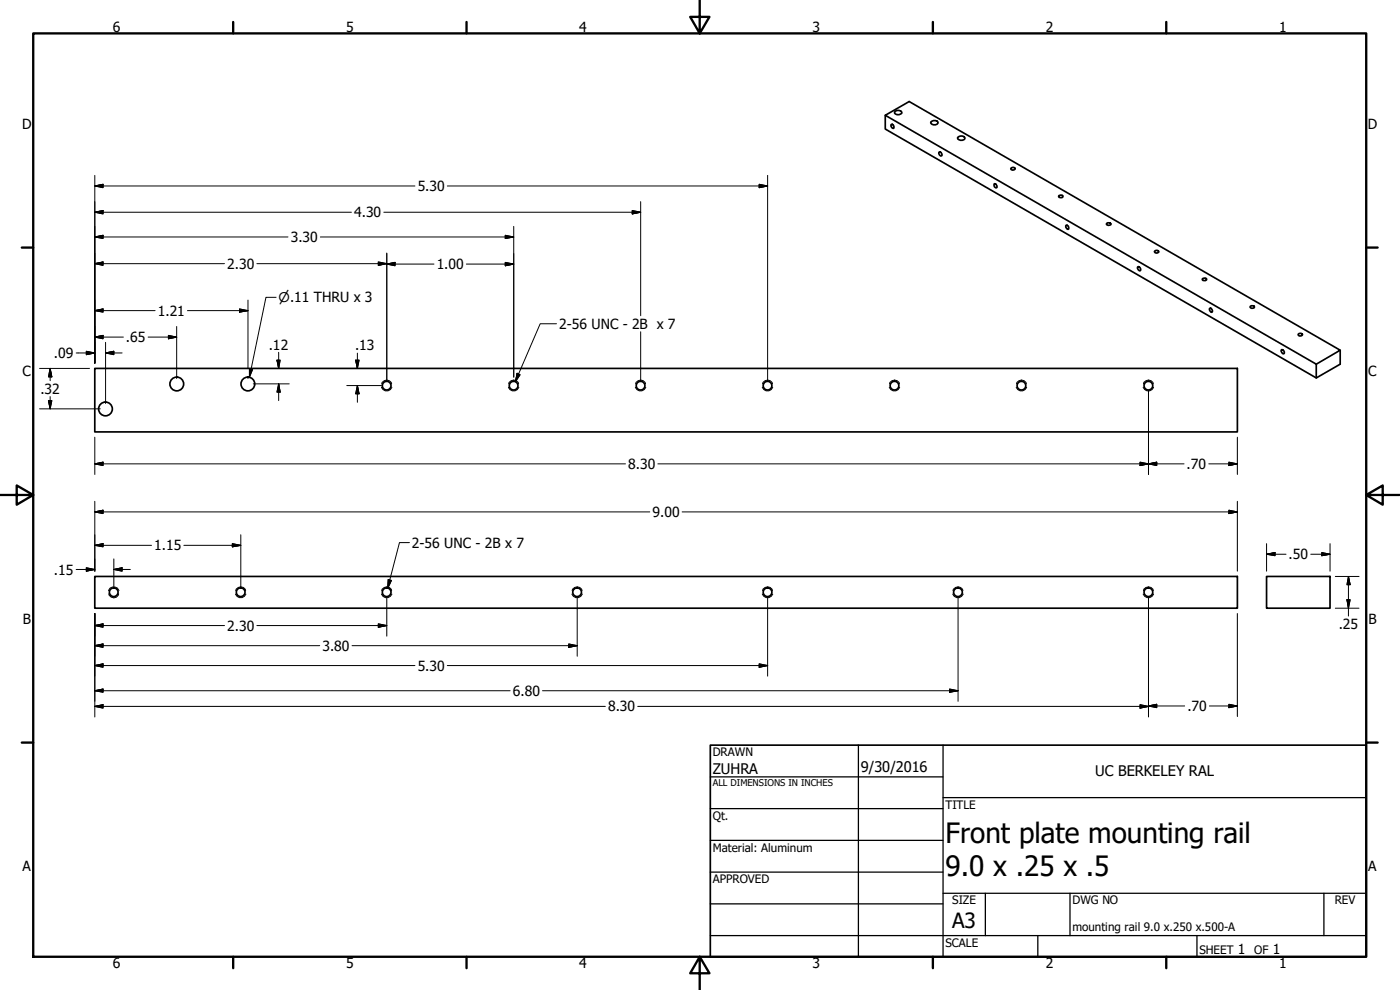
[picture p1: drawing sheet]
<svg xmlns="http://www.w3.org/2000/svg" width="420mm" height="297mm" viewBox="0 0 420 297" stroke-linecap="round" stroke-linejoin="round" font-family="sans-serif">
<!-- layer: Visible (ANSI) -->
<g fill="none" stroke="#000" stroke-width=".51">
<path d="M265.7 34.6v4.1l129.3 74.7 7.2-4.1v-4.2M267.4 37.5l.2-.2a.84 .84 0 0 1 .6 1.2 .9 .9 0 0 1-.8-1zM268.7 33.3a1.23 1.23 0 0 1 1.9 .7 1.23 1.23 0 0 1-2.1-.4zM279.3 36.6a1.23 1.23 0 0 1 2.2 .3 1.2 1.2 0 0 1-1.2 .6 1.2 1.2 0 0 1-1-.9zM281.7 45.8l.2-.2a.76 .76 0 0 1 .6 1.2 .89 .89 0 0 1-.8-1zM287.4 41.3a1.21 1.21 0 0 1 1.2-.5 1.21 1.21 0 0 1 1 .8 1.45 1.45 0 0 1-2.2 0zM298.4 55.1a.84 .84 0 0 1 .6 1.3 .8 .8 0 0 1-.6-1.3zM303.4 50.5a.67 .67 0 0 1 .7-.3 .67 .67 0 0 1 .5 .6 .67 .67 0 0 1-.7 .2 .67 .67 0 0 1-.5-.5zM317.8 58.7a.71 .71 0 0 1 .7-.2 .71 .71 0 0 1 .5 .6 .91 .91 0 0 1-1.3-.1zM319.8 67.7l.2-.2a.8 .8 0 0 1 .6 1.3 1.01 1.01 0 0 1-.8-1.1zM332.1 67a.98 .98 0 0 1 1.3 .2 .82 .82 0 0 1-1.4 .1zM346.5 75.4a.79 .79 0 0 1 1.3 .1 .75 .75 0 0 1-.7 .4 .75 .75 0 0 1-.6-.3z"/>
<path d="M341.4 80.2l.2-.2a.8 .8 0 0 1 .5 1.3 1.01 1.01 0 0 1-.7-1.1zM360.9 83.6a.71 .71 0 0 1 .7-.2 .71 .71 0 0 1 .5 .6 .71 .71 0 0 1-.7 .2 .71 .71 0 0 1-.5-.6zM363 92.6l.2-.2a.81 .81 0 0 1 .5 1.3l-.5-.4zM375.2 91.9a.89 .89 0 0 1 1.3 .2l-.1 .2a.91 .91 0 0 1-1.2-.1zM28.4 110.5h342.9v19.1h-342.9zM74.4 113.1a2.06 2.06 0 0 0-1.9 3 2.06 2.06 0 0 0 3.5 .4 2.06 2.06 0 0 0-1.1-3.3l-.5-.1M384.7 104.9a.8 .8 0 0 1 .6 1.3 .84 .84 0 0 1-.6-1.3zM389.6 100.3a.84 .84 0 0 1 1.3 0l-.1 .3a.78 .78 0 0 1-1.2-.2zM395 109.3l7.2-4.2-129.3-74.6-7.2 4.1 129.3 74.7v4.1M28.4 173h342.9v9.5h-342.9zM380.1 173h19.1v9.5h-19.1z"/>
<circle cx="53.1" cy="115.2" r="2.06"/>
<circle cx="116" cy="115.7" r="1.3"/>
<circle cx="154.1" cy="115.7" r="1.3"/>
<circle cx="192.2" cy="115.7" r="1.3"/>
<circle cx="230.3" cy="115.7" r="1.3"/>
<circle cx="268.4" cy="115.7" r="1.3"/>
<circle cx="306.5" cy="115.7" r="1.3"/>
<circle cx="344.6" cy="115.7" r="1.3"/>
<circle cx="31.7" cy="122.7" r="2.06"/>
<circle cx="34.1" cy="177.7" r="1.3"/>
<circle cx="72.2" cy="177.7" r="1.3"/>
<circle cx="116" cy="177.7" r="1.3"/>
<circle cx="173.2" cy="177.7" r="1.3"/>
<circle cx="230.3" cy="177.7" r="1.3"/>
<circle cx="287.5" cy="177.7" r="1.3"/>
<circle cx="344.6" cy="177.7" r="1.3"/>
</g>
<!-- layer: Hidden Narrow (ANSI) -->
<g fill="none" stroke="#000" stroke-width=".3">
<path d="M114.5 116.2a1.63 1.63 0 0 0 1.5 1.1 1.63 1.63 0 0 0 1.6-1.1M114.6 115.2a1.55 1.55 0 0 1 1.4-1.2 1.55 1.55 0 0 1 1.5 1.2M152.6 116.2a1.63 1.63 0 0 0 1.5 1.1 1.63 1.63 0 0 0 1.6-1.1M152.7 115.2a1.55 1.55 0 0 1 1.4-1.2 1.55 1.55 0 0 1 1.5 1.2M190.7 116.2a1.63 1.63 0 0 0 1.5 1.1 1.63 1.63 0 0 0 1.6-1.1M190.8 115.2a1.55 1.55 0 0 1 1.4-1.2 1.55 1.55 0 0 1 1.5 1.2M228.8 116.2a1.63 1.63 0 0 0 1.5 1.1 1.63 1.63 0 0 0 1.6-1.1M228.9 115.2a1.55 1.55 0 0 1 1.4-1.2 1.55 1.55 0 0 1 1.5 1.2M266.9 116.2a1.63 1.63 0 0 0 1.5 1.1 1.63 1.63 0 0 0 1.6-1.1M267 115.2a1.55 1.55 0 0 1 1.4-1.2 1.55 1.55 0 0 1 1.5 1.2M305 116.2a1.63 1.63 0 0 0 1.5 1.1 1.63 1.63 0 0 0 1.6-1.1M305.1 115.2a1.55 1.55 0 0 1 1.4-1.2 1.55 1.55 0 0 1 1.5 1.2"/>
<path d="M343.1 116.2a1.63 1.63 0 0 0 1.5 1.1 1.63 1.63 0 0 0 1.6-1.1M343.2 115.2a1.55 1.55 0 0 1 1.4-1.2 1.55 1.55 0 0 1 1.5 1.2M32.6 177.2a1.63 1.63 0 0 1 1.5-1.1 1.63 1.63 0 0 1 1.6 1.1M32.6 178.2a1.53 1.53 0 0 0 1.5 1.2 1.53 1.53 0 0 0 1.5-1.2M70.7 178.2a1.63 1.63 0 0 0 1.5 1.2 1.63 1.63 0 0 0 1.6-1.2M70.7 177.2a1.55 1.55 0 0 1 1.5-1.1 1.55 1.55 0 0 1 1.5 1.1M114.5 178.2a1.63 1.63 0 0 0 1.5 1.2 1.63 1.63 0 0 0 1.6-1.2M114.6 177.2a1.55 1.55 0 0 1 1.4-1.1 1.55 1.55 0 0 1 1.5 1.1M171.6 178.2a1.63 1.63 0 0 0 1.6 1.2 1.63 1.63 0 0 0 1.6-1.2M171.7 177.2a1.55 1.55 0 0 1 1.5-1.1 1.55 1.55 0 0 1 1.5 1.1M228.8 178.2a1.63 1.63 0 0 0 1.5 1.2 1.63 1.63 0 0 0 1.6-1.2M228.9 177.2a1.55 1.55 0 0 1 1.4-1.1 1.55 1.55 0 0 1 1.5 1.1"/>
<path d="M285.9 178.2a1.63 1.63 0 0 0 1.6 1.2 1.63 1.63 0 0 0 1.6-1.2M286 177.2a1.55 1.55 0 0 1 1.5-1.1 1.55 1.55 0 0 1 1.5 1.1M343.1 178.2a1.63 1.63 0 0 0 1.5 1.2 1.63 1.63 0 0 0 1.6-1.2M343.2 177.2a1.55 1.55 0 0 1 1.4-1.1 1.55 1.55 0 0 1 1.5 1.1"/>
</g>
<!-- layer: Border (ANSI) -->
<g fill="none" stroke="#000" stroke-width=".7">
<path d="M10 10h400v277.1h-400zM70 6.6v3.4M140 6.6v3.4M210 0v10l-2.9-4.9h5.8l-2.9 4.9M280 6.6v3.4M350 6.6v3.4M6.5 74.3h3.5M410 74.3h3.4M0 148.5h10l-5-2.8v5.7l5-2.9M410 148.5l5 2.9v-5.7l-5 2.8h10M6.5 222.8h3.5M410 222.8h3.4"/>
<path d="M70 287.1v3.4M140 287.1v3.4M210 287.1l2.9 4.9h-5.8l2.9-4.9v9.9M280 287.1v3.4M350 287.1v3.4"/>
</g>
<!-- layer: Title (ANSI) -->
<g fill="none" stroke="#000" stroke-width=".38">
<path d="M213.2 233.1h69.8M257.6 223.6v63.5M283 239.3h127M283 223.6v63.5M213.2 242.6h69.8M213.2 252.1h69.8M213.2 261.7h69.8M213.2 271.2h69.8M283 268h127M295.7 268v12.7M321.1 268v12.7M397.3 268v12.7"/>
<path d="M213.2 280.7h196.8M311.5 280.7v6.4M359.2 280.7v6.4"/>
</g>
<path d="M213.2 223.6h196.8v63.5h-196.8z" fill="none" stroke="#000" stroke-width=".51"/>
<!-- layer: Symbol (ANSI) -->
<path d="M82.9 89.2h-3.1l-4.9 23.9M167 97.1h-4.9l-7.4 17.4M74.9 110.6l.9 .2-.9 2.3zM155.2 112l.9 .4-1.4 2.1zM116.5 173.9l1 .3-1.1 2.3zM122.9 162.8h-3l-3.5 13.7" fill="none" stroke="#000" stroke-width=".3"/>
<path d="M74.9 110.6v2.5zM74.9 110.6l.9 .2-.9 2.3zM155.2 112l-.5 2.5zM155.2 112l.9 .4-1.4 2.1zM116.5 173.9l-.1 2.6zM116.5 173.9l1 .3-1.1 2.3z" fill="#000" stroke="#000" stroke-width=".3"/>
<!-- layer: Dimension (ANSI) -->
<g fill="none" stroke="#000" stroke-width=".3">
<path d="M28.4 55.8l2.5-.5v1zM28.4 52.6v56.4M28.4 55.8h96.1M134.2 55.8h96.2M227.8 55.3l2.6 .5-2.6 .5zM230.4 52.6v61.5M28.4 79.1l2.5-.5v1zM28.4 71.1l2.5-.5v1zM28.4 63.7l2.5-.5v1zM28.4 79.1h39M28.4 71.1h58M28.4 63.7h77.1"/>
<path d="M77.1 79.1h39M96.1 71.1h58.1M113.5 78.6l2.6 .5-2.6 .5zM115.2 63.7h77.1M116.1 79.2l2.5-.5v1zM116.1 75.9v38.2M116.1 79.2h14.1M140 79.2h14.2M151.6 70.6l2.6 .5-2.6 .5zM151.6 78.7l2.6 .5-2.6 .5zM154.2 67.9v45.2M189.7 63.2l2.6 .5-2.6 .5z"/>
<path d="M192.3 60.5v34.2M28.4 93.2l2.5-.5v.9zM28.4 93.2h18.1M53 98v15.6M56.3 93.2h18.1M71.9 92.7l2.5 .5-2.5 .4zM74.4 90v20.6M192.3 99.6v14.5M11.9 110.5h15M15 110.5l.6 2.6h-1.1zM15 110.5v3.7M15 119v3.7"/>
<path d="M22.9 105.9h5.5M25.9 105.4l2.5 .5-2.5 .5zM28.4 101.1l2.5-.5v1zM28.4 101.1h8.6M31.7 105.9l2.5-.5v1zM31.7 105.9h4.9M31.7 102.7v18.4M44.4 101.1h8.6M50.5 100.6l2.5 .5-2.5 .5zM74.4 113v.6M76 115.2h10.8M83.1 108.1h1l-.5 2.4z"/>
<path d="M83.6 115.2l.5 2.5h-1zM83.6 105.7v4.8M83.6 115.2v5M104.1 115.7h10.4M106.7 108.1h1.1l-.5 2.4zM107.3 115.7l.5 2.5h-1.1zM107.3 106v4.5M107.3 115.7v5M344.7 117.3v25.1M11.9 122.7h18.2M14.5 120.2h1.1l-.6 2.5zM28.4 139.2l2.5-.5v1z"/>
<path d="M28.4 131.2v11.2M28.4 139.2h159.3M197.4 139.2h157.9M342.1 138.7l2.6 .5-2.6 .5zM344.7 139.2l2.5-.5v1zM362.8 139.2h8.5M368.8 138.7l2.5 .5-2.5 .5zM371.3 131.2v11.2M28.4 153.6l2.5-.5v1zM28.4 153.6h166.6M28.4 150.4v21M204.7 153.6h166.6"/>
<path d="M368.8 153.1l2.5 .5-2.5 .5zM371.3 150.4v21M22.9 170.9h5.5M25.9 170.4l2.5 .5-2.5 .5zM28.4 163.6l2.5-.5v1zM28.4 163.6h17.1M34.2 170.9l2.4-.5v1zM34.2 170.9h4.9M34.2 167.7v8.4M55.2 163.6h17.1M69.7 163.1l2.6 .5-2.6 .5zM72.3 160.5v15.6"/>
<path d="M116.1 179.3v11.6M173.2 179.3v17.6M230.4 179.3v23.6M287.5 179.3v31.1M344.7 179.3v35.8M380.1 166.3l2.6-.5v.9zM380.1 166.3h5.9M380.1 163.1v8.3M393.4 166.3h5.8M396.7 165.8l2.5 .5-2.5 .4zM399.2 163.1v8.3M400.7 173h7.2"/>
<path d="M404.2 179.9h1l-.5 2.6zM404.7 173l.5 2.4h-1zM404.7 173v11.8M28.4 187.7l2.5-.5v1zM28.4 193.7l2.5-.5v1zM28.4 199.7l2.5-.5v1zM28.4 184.1v31M28.4 187.7h39M28.4 193.7h67.5M28.4 199.7h96.1M77.1 187.7h39M105.7 193.7h67.5"/>
<path d="M113.5 187.2l2.6 .5-2.6 .5zM134.2 199.7h96.2M170.7 193.2l2.5 .5-2.5 .5zM227.8 199.2l2.6 .5-2.6 .5zM371.3 184.1v30.9M400.7 182.5h7.2M28.4 207.2l2.5-.5v1zM28.4 211.9l2.5-.5v1.1zM28.4 207.2h124.7M28.4 211.9h153.3M162.8 207.2h124.7M191.4 211.9h153.3"/>
<path d="M285 206.7l2.5 .5-2.5 .5zM342.1 211.4l2.6 .5-2.6 .6zM344.7 211.8l2.5-.5v1zM344.7 211.8h10.8M363 211.8h8.3M368.8 211.3l2.5 .5-2.5 .5z"/>
</g>
<g fill="#000" stroke="#000" stroke-width=".3">
<path d="M28.4 55.8l2.5-.5zM28.4 55.8l2.5-.5v1zM227.8 56.3l2.6-.5zM227.8 55.3l2.6 .5-2.6 .5zM28.4 79.1l2.5-.5zM28.4 79.1l2.5-.5v1zM28.4 71.1l2.5-.5zM28.4 71.1l2.5-.5v1zM28.4 63.7l2.5-.5zM28.4 63.7l2.5-.5v1zM113.5 79.6l2.6-.5zM113.5 78.6l2.6 .5-2.6 .5z"/>
<path d="M116.1 79.2l2.5-.5zM116.1 79.2l2.5-.5v1zM151.6 71.6l2.6-.5zM151.6 70.6l2.6 .5-2.6 .5zM151.6 79.7l2.6-.5zM151.6 78.7l2.6 .5-2.6 .5zM189.7 64.2l2.6-.5zM189.7 63.2l2.6 .5-2.6 .5zM28.4 93.2l2.5-.5zM28.4 93.2l2.5-.5v.9zM71.9 93.6l2.5-.4zM71.9 92.7l2.5 .5-2.5 .4z"/>
<path d="M15 110.5l.6 2.6zM15 110.5l.6 2.6h-1.1zM25.9 106.4l2.5-.5zM25.9 105.4l2.5 .5-2.5 .5zM28.4 101.1l2.5-.5zM28.4 101.1l2.5-.5v1zM31.7 105.9l2.5-.5zM31.7 105.9l2.5-.5v1zM50.5 101.6l2.5-.5zM50.5 100.6l2.5 .5-2.5 .5zM83.1 108.1l.5 2.4zM83.1 108.1h1l-.5 2.4z"/>
<path d="M83.6 115.2l.5 2.5zM83.6 115.2l.5 2.5h-1zM106.7 108.1l.6 2.4zM106.7 108.1h1.1l-.5 2.4zM107.3 115.7l.5 2.5zM107.3 115.7l.5 2.5h-1.1zM14.5 120.2l.5 2.5zM14.5 120.2h1.1l-.6 2.5zM28.4 139.2l2.5-.5zM28.4 139.2l2.5-.5v1zM342.1 139.7l2.6-.5zM342.1 138.7l2.6 .5-2.6 .5z"/>
<path d="M344.7 139.2l2.5-.5zM344.7 139.2l2.5-.5v1zM368.8 139.7l2.5-.5zM368.8 138.7l2.5 .5-2.5 .5zM28.4 153.6l2.5-.5zM28.4 153.6l2.5-.5v1zM368.8 154.1l2.5-.5zM368.8 153.1l2.5 .5-2.5 .5zM25.9 171.4l2.5-.5zM25.9 170.4l2.5 .5-2.5 .5zM28.4 163.6l2.5-.5zM28.4 163.6l2.5-.5v1z"/>
<path d="M34.2 170.9l2.4-.5zM34.2 170.9l2.4-.5v1zM69.7 164.1l2.6-.5zM69.7 163.1l2.6 .5-2.6 .5zM380.1 166.3l2.6-.5zM380.1 166.3l2.6-.5v.9zM396.7 166.7l2.5-.4zM396.7 165.8l2.5 .5-2.5 .4zM404.2 179.9l.5 2.6zM404.2 179.9h1l-.5 2.6zM404.7 173l.5 2.4zM404.7 173l.5 2.4h-1z"/>
<path d="M28.4 187.7l2.5-.5zM28.4 187.7l2.5-.5v1zM28.4 193.7l2.5-.5zM28.4 193.7l2.5-.5v1zM28.4 199.7l2.5-.5zM28.4 199.7l2.5-.5v1zM113.5 188.2l2.6-.5zM113.5 187.2l2.6 .5-2.6 .5zM170.7 194.2l2.5-.5zM170.7 193.2l2.5 .5-2.5 .5zM28.4 207.2l2.5-.5zM28.4 207.2l2.5-.5v1z"/>
<path d="M28.4 211.9l2.5-.5zM28.4 211.9l2.5-.5v1.1zM227.8 200.2l2.6-.5zM227.8 199.2l2.6 .5-2.6 .5zM285 207.7l2.5-.5zM285 206.7l2.5 .5-2.5 .5zM342.1 212.5l2.6-.6zM342.1 211.4l2.6 .5-2.6 .6zM344.7 211.8l2.5-.5zM344.7 211.8l2.5-.5v1zM368.8 212.3l2.5-.5zM368.8 211.3l2.5 .5-2.5 .5z"/>
</g>
<g font-size="8.4">
<text x="283.8" y="252.8">Front plate mounting rail</text>
<text x="283.8" y="262.9">9.0 x .25 x .5</text>
</g>
<text font-size="6.3" x="285.8" y="278.6">A3</text>
<g font-size="4.4">
<text x="213.9" y="232.2">ZUHRA</text>
<text x="258.4" y="231.6">9/30/2016</text>
<text x="328.7" y="233">UC BERKELEY RAL</text>
</g>
<g font-size="4.2">
<text x="33.8" y="9.6">6</text>
<text x="103.9" y="9.6">5</text>
<text x="173.9" y="9.6">4</text>
<text x="243.8" y="9.6">3</text>
<text x="313.9" y="9.6">2</text>
<text x="383.9" y="9.6">1</text>
<text x="6.7" y="38.7">D</text>
<text x="410.5" y="38.7">D</text>
<text x="125.3" y="57.3">5.30</text>
<text x="106.3" y="65.2">4.30</text>
<text x="87.2" y="72.6">3.30</text>
<text x="68.2" y="80.6">2.30</text>
<text x="131.1" y="80.8">1.00</text>
<text x="47.4" y="94.7">1.21</text>
<text x="167.8" y="98.7">2-56 UNC - 2B x 7</text>
<text x="16.2" y="107.4">.09</text>
<text x="37.8" y="102.7">.65</text>
<text x="80.6" y="104.9">.12</text>
<text x="106.6" y="105.1">.13</text>
<text x="6.8" y="113">C</text>
<text x="410.7" y="113">C</text>
<text x="12.1" y="118.2">.32</text>
<text x="188.5" y="140.7">8.30</text>
<text x="356.1" y="140.7">.70</text>
<text x="195.8" y="155.1">9.00</text>
<text x="46.3" y="165.1">1.15</text>
<text x="123.6" y="164.3">2-56 UNC - 2B x 7</text>
<text x="386.7" y="167.8">.50</text>
<text x="16.2" y="172.4">.15</text>
<text x="6.9" y="187.2">B</text>
<text x="68.2" y="189.2">2.30</text>
<text x="401.8" y="188.8">.25</text>
<text x="410.7" y="187.2">B</text>
<text x="96.8" y="195.2">3.80</text>
<text x="125.3" y="201.2">5.30</text>
<text x="153.9" y="208.8">6.80</text>
<text x="182.5" y="213.5">8.30</text>
<text x="356.4" y="213.3">.70</text>
<text x="6.8" y="261.4">A</text>
<text x="410.7" y="261.4">A</text>
<text x="371.5" y="286.2">1</text>
<text x="382" y="286.2">1</text>
<text x="33.8" y="290.5">6</text>
<text x="103.9" y="290.5">5</text>
<text x="173.9" y="290.5">4</text>
<text x="243.8" y="290.5">3</text>
<text x="313.9" y="290.5">2</text>
<text x="383.9" y="290.5">1</text>
</g>
<text font-size="4" x="83.6" y="90.7">⌀.11 THRU x 3</text>
<g font-size="3.5">
<text x="213.9" y="226.9">DRAWN</text>
<text x="213.9" y="245.9">Qt.</text>
<text x="283.8" y="242.6">TITLE</text>
<text x="213.9" y="255.5">Material: Aluminum</text>
<text x="213.9" y="265">APPROVED</text>
<text x="285.8" y="271.3">SIZE</text>
<text x="321.9" y="271.3">DWG NO</text>
<text x="400.6" y="271.3">REV</text>
<text x="321.9" y="279.2">mounting rail 9.0 x.250 x.500-A</text>
<text x="283.8" y="284">SCALE</text>
<text x="360" y="286.2">SHEET</text>
<text x="376.4" y="286.2">OF</text>
</g>
<text font-size="2.8" x="213.9" y="235.9">ALL DIMENSIONS IN INCHES</text>
</svg>
